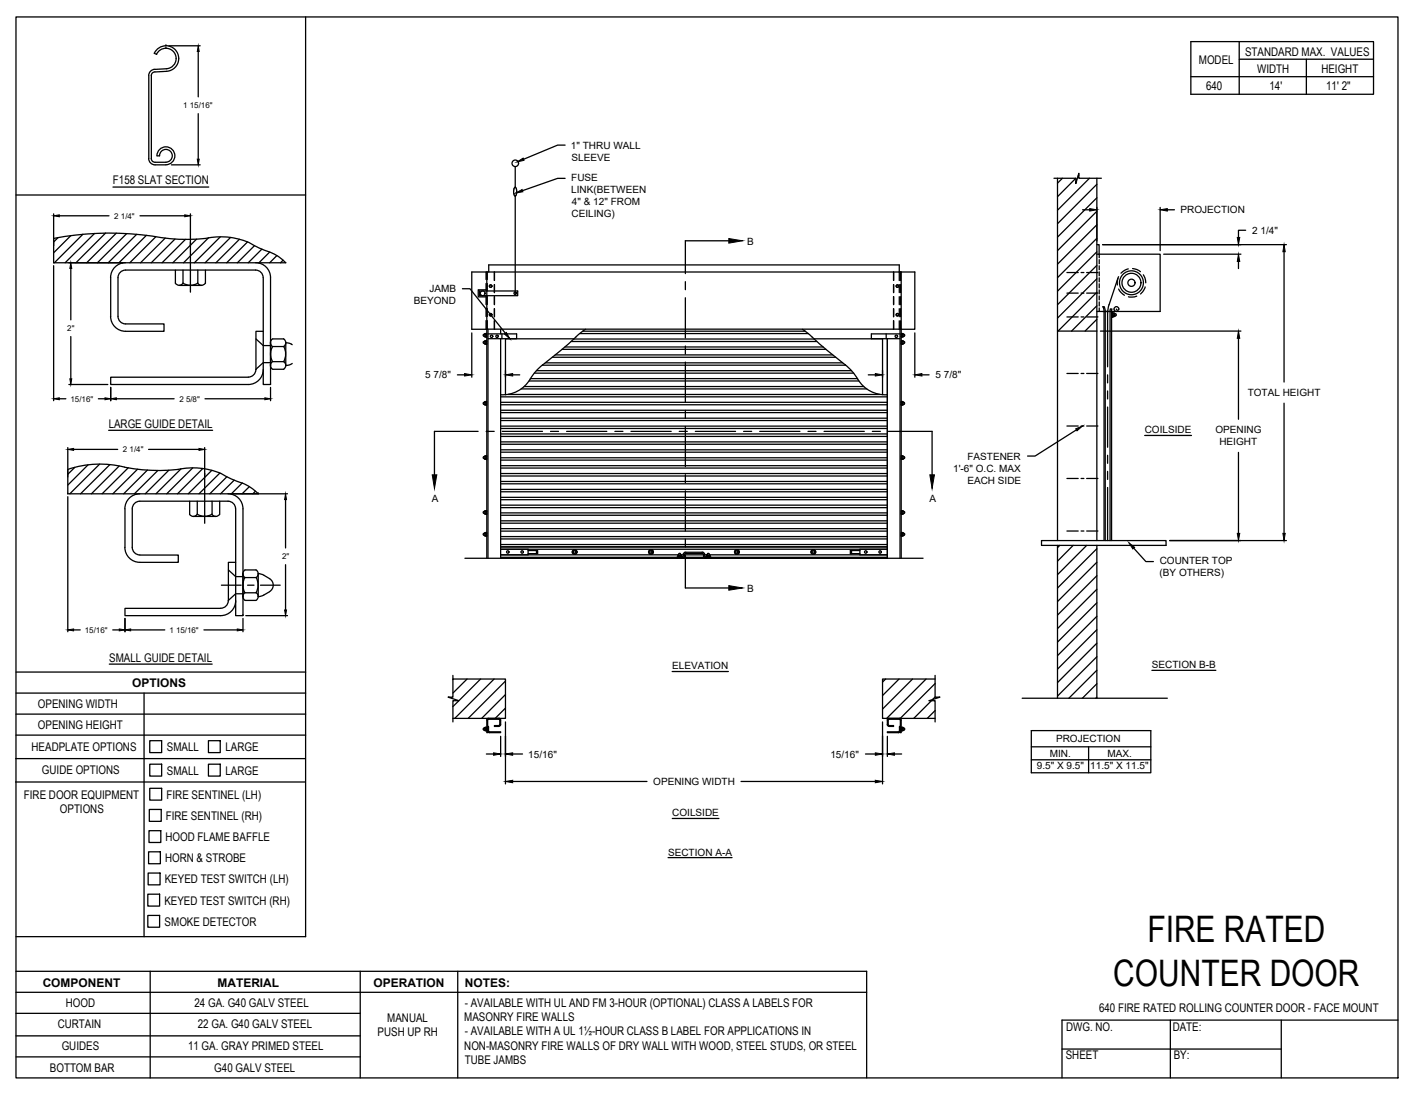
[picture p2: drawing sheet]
<svg xmlns="http://www.w3.org/2000/svg" width="279mm" height="216mm" viewBox="0 0 279 216" stroke-linecap="round" stroke-linejoin="round" font-family="sans-serif">
<!-- layer: ANNOTATIONS -->
<g fill="none" stroke="#000" stroke-width=".25">
<path d="M33.3 9h6.2M39.1 10.2v8.9M33.8 32.5h5.7M39.1 22.4v9M111.5 28.6h-1.5l-6.7 2.8M111.5 35.2h-1.5l-6.9 2.4M10.6 42.2v6.3M10.6 52.4v26.7M11.7 42.6h9.8M13.6 51.9h10.6M14 53v10.1M27.6 42.6h8.8"/>
<path d="M37.6 42.2v6.3M91.2 57h1.5l7 8.8M213.6 41.4h1.4M216.4 40.9v6.7M217.6 48.3h36.2M228.9 40.9v8.6M229.6 50.2h15.3M230.3 41.4h1.4M244.4 51.6v1.4M245.8 45.4h-1.4v1.5M253.4 49.7v25.7M11.7 78.7h1.3"/>
<path d="M13.6 75.9h7.7M14 66.4v8.4M19.4 78.7h1.3M21.8 76.5v2.6M23 78.7h11.4M40.4 78.7h11.9M53.4 76.5v2.6M90.3 74h1.4M93.1 65.7v8.7M99.7 73.1v1.3M101.2 74h1.4M171.3 74h1.4"/>
<path d="M174.1 73.1v1.3M180.5 65.7v8.7M181.9 74h1.4M217.1 65.3h27.8M244.4 66.8v15.9M253.4 79.6v25.7M13.4 88.3v5.8M13.4 98v26.7M14.5 88.7h8.7M29.3 88.7h10M40.4 88.3v5.8M45.6 97.5h11.1"/>
<path d="M56.3 98.6v9.5M212.4 84.8l-8.2 5.2h-1.4M225.9 85.9h9.2M244.4 89.3v16M56.3 111.4v9M223.7 108.2l2.4 2.6h1.5M230.8 106.7h23M14.5 124.3h1.3M22.2 124.3h1.3M24.7 122v2.7M25.8 124.3h6.7M40.2 124.3h6.6"/>
<path d="M47.9 122v2.7M48.5 121.5h8.2M132.6 132.5h11.1M227.3 132.3h12.6M96 148.8h1.4M98.8 145.3v4M99.7 142.5v12.2M101.2 148.8h1.9M101.2 154.2h26.5M146.2 154.2h26.5M170.8 148.8h1.9M174.1 142.5v12.2"/>
<path d="M175.1 145.3v4M176.5 148.8h1.4M203.5 144.2h23.6v8.3h-23.6zM203.5 147.4h23.6M203.5 149.9h23.6M214.8 147.4v5.1M131.8 169.2h12.6M132.7 161.5h9.2"/>
</g>
<g fill="#000" stroke="#000" stroke-width=".2">
<path d="M39.1 9l.2 1.2h-.4zM38.9 31.4h.4l-.2 1.1zM101.7 38.1l1.3-.7 .2 .4zM102 32l1.2-.8 .2 .4zM10.6 42.6l1.1-.2v.4zM14 51.9l.2 1.1h-.4zM36.4 42.4l1.2 .2-1.2 .2zM215 41.2l1.4 .2-1.4 .3zM228.9 41.4l1.4-.2v.5zM244.4 50.2l.2 1.4h-.5zM244.1 46.9h.5l-.2 1.4zM253.4 48.3l.2 1.4h-.5z"/>
<path d="M10.6 78.7l1.1-.2v.4zM13.8 74.8h.4l-.2 1.1zM20.7 78.5l1.1 .2-1.1 .2zM21.8 78.7l1.2-.2v.4zM52.3 78.5l1.1 .2-1.1 .2zM91.7 73.7l1.4 .3-1.4 .2zM99.5 65.9l.4-.3 .7 1.3zM99.7 74l1.5-.3v.5zM172.7 73.7l1.4 .3-1.4 .2zM180.5 74l1.4-.3v.5zM244.4 65.3l.2 1.5h-.5zM13.4 88.7l1.1-.2v.4z"/>
<path d="M39.3 88.5l1.1 .2-1.1 .2zM56.3 97.5l.2 1.1h-.3zM212.3 84.6l1.3-.5-1.1 .9zM222.8 107.1l1.1 .9-.4 .3zM244.1 105.3h.5l-.2 1.4zM253.1 105.3h.5l-.2 1.4zM13.4 124.3l1.1-.2v.4zM23.5 124.1l1.2 .2-1.2 .2zM24.7 124.3l1.1-.2v.4zM46.8 124.1l1.1 .2-1.1 .2zM56.2 120.4h.3l-.2 1.1zM97.4 148.6l1.4 .2-1.4 .3z"/>
<path d="M99.7 148.8l1.5-.2v.5zM99.7 154.2l1.5-.2v.5zM172.7 148.6l1.4 .2-1.4 .3zM172.7 154l1.4 .2-1.4 .3zM175.1 148.8l1.4-.2v.5z"/>
</g>
<!-- layer: PUSH UP OPERATION RH -->
<g fill="none" stroke="#000" stroke-width=".25">
<path d="M101.4 37.5l-.1 .3a.76 .76 0 0 0 .4 .9M101.7 37l-.3 .5M101.7 37l.2 .5M101.7 32.9v4.1M101.7 38.7v19.4M101.9 37.5v.7l-.2 .5M208 35.2h4.3v1l.6-2v1h4.4M208.7 35.2v71.5M209.6 35.2l-.9 1M212.3 35.2l-3.6 3.6M212.9 34.6l-.2 .2M215 35.2l-6.3 6.3"/>
<path d="M216.4 35.2v71.5M216.4 36.4l-7.7 7.8M216.4 39l-7.7 7.8M94.6 57.4h7.6v1h-7.6zM95.9 57.2h-1.5v1.4h1.5M95.9 53.7v1.5M95.9 55.9v1.5M95.9 58.4v1.7M96.1 53.7v56.5M96.1 53.7v1.5M96.1 55.9v1.5M96.1 58.4v1.7"/>
<path d="M96.4 53.7v-1.4h81v3.1M97.6 53.7v1.7M97.6 56.2v1.5M97.6 58.5v1.6M176.3 53.7v1.7M176.3 56.2v1.5M176.3 58.5v1.6M177.4 56.2v1.5M177.4 58.5v1.6M177.7 53.7v1.7M177.7 56.2v1.5M177.7 58.5v1.6"/>
<path d="M177.8 53.7v56.5M210.5 57.8h2.2M210.5 53.8h2.2M213.3 57.8h.6M213.3 53.8h.6M214.4 57.8h2.2M214.4 53.8h2.2M216.4 50.2h12.5v11.3h-12.5M216.4 48.3h.5v1.9M216.4 41.7l-7.7 7.8M216.4 44.4l-7.7 7.7M216.4 47l-7.7 7.8"/>
<path d="M216.4 49.7l-7.7 7.8M216.4 52.4l-7.7 7.7M216.4 55l-7.7 7.8M216.4 57.7l-7.6 7.6M216.9 50.2v.7M216.9 51.2v.8M216.9 52.5v.7M216.9 53.6v.8M216.9 54.8v.8M216.9 56v.8M216.9 57.2v.8M216.9 58.4v.8"/>
<path d="M216.9 59.6v.8M220.6 54.9l-2 6.3-.1 11.2M220.7 54.6l-.2 1v.6M220.7 57l.5 .8 .7 .5M222.6 53.1l-.6 .2-.8 .6M223.5 53l.8 .2 .7 .4M224.3 58.4l-.9 .2h-.7M225.6 54.2l.3 .7 .2 .9M226 56.6l-.5 1-.5 .4M95.4 67.4v.3M95.4 66v.3M95.4 67.4l.3-.1v.6"/>
<path d="M95.4 67.7l.2 .1M95.4 66.3l.2 .1M95.6 65.9h.1v.6M95.6 67.8h.1M95.6 66.4h.1M95.6 79.8l.1 .1v-.6l-.4 .3 .3 .2M95.6 66h-.2M95.7 79.2v.2M95.7 79.4h.3M95.7 79.8h.3M95.7 67.7v-.4l.3-.1v.7h-.3v-.1h.3M95.7 66v.3"/>
<path d="M95.7 79.4v.4M95.7 66.3v.2M95.7 79.8v.1M95.8 67.4h.2M95.8 66h.2M95.8 66.4h.2M95.8 79.2h.2M95.9 63.3v1.7h-2.8v-11.3h87.4v11.3h-2.8v-1.7M95.9 60.9v1.6M96 79.8v.1h-.3M96 66v.3M96 79.4v.4"/>
<path d="M96 79.2v.2M96 66v-.2h-.3v.2M96 66.3v.2h-.2M96.1 65h81.7M96.1 60.9v1.6M96.1 63.3v1.7M96.3 65.9h5.6v.9h-5.6M96.3 65v45.2M97.6 60.9v1.6M97.6 63.3v1.7M98.8 79.9h76.3M98.8 79.4h76.3"/>
<path d="M98.8 78.3h76.3M98.8 65v.9M98.8 66.8v43.4M99 65.9v.9M100.2 77.9h73.4M102.9 76.8h68.1M103.4 76.3h67M104.4 75.2h65.1M104.7 74.7h64.5M105.5 73.6h62.9M105.9 73.2h62.1M107 72.1h59.9"/>
<path d="M107.6 71.6h58.6M109 70.5h55.9M109.6 70h54.7M110.9 68.9h52.1M111.5 68.5h50.9M112.7 67.4h48.5M113.2 66.9h47.5M113.3 66.9h-13.6v11M114.4 65.8h45.1M115 65.4h43.9M115.5 65l-1.5 1.1a66.8 66.8 0 0 1-7.4 6.3l-1.3 1.4a7.3 7.3 0 0 1-5 4l-1.5 .1M158.3 65l1.5 1.1a68.7 68.7 0 0 0 7 5.9"/>
<path d="M166.8 72l1.7 1.8a7.3 7.3 0 0 0 5 4l1.6 .1M174.1 66.9v11M174.9 65.9v.9M175.1 66.8v43.4M176.3 60.9v1.6M176.3 63.3v1.7M177.4 60.9v1.6M177.4 63.3v1.7M177.6 66.8l-17 .1M177.6 65v45.2M177.6 65.9h-5.7v.9M177.7 60.9v1.6"/>
<path d="M177.8 79.2v.7M177.9 66.3l-.1 .2M177.9 67.8l-.1 .1M177.9 67.8h.3l-.3 .1M177.9 79.4h.2M177.9 67.4h.2M177.9 66.5h.2M177.9 66h.2M177.9 79.9h.2M177.9 79.2h.2M177.9 79.8h.2M177.9 66v.3l.2 .1"/>
<path d="M178.1 79.2v.7M178.1 65.8v.2M178.1 67.2v.5M178.1 66.3v.2M178.1 66v.3M178.1 65.8h-.2v.2M178.1 67.2l-.3 .1 .1 .4M178.2 79.3l.3 .2-.2 .3M178.2 79.3v.6l.1-.1M178.2 67.8l.3-.2-.3-.3v.6M178.3 65.9h-.1v.6M178.3 66l.2 .1-.1 .2"/>
<path d="M178.4 66.3l-.2 .1M208.7 65.3h7.7M210.5 73.7h2.2M210.5 62.5h2.2M213.3 73.7h.6M213.3 62.5h.6M214.4 73.7h2.2M214.4 62.5h2.2M216.4 60.3l-5 5M216.4 63l-2.3 2.3M216.9 60.8v.7M218.1 61.5v-.3a.61 .61 0 0 0-.5-.7l.2 1v45.2"/>
<path d="M218.1 61.5h1.2v45.2M218.1 61.5v45.2M218.5 74v1.6M218.5 77.2v1.5M219.1 61l-.1 45.7M219.1 61h.3M219.3 61.7h.3v.9h-.3M219.4 61l-.1 .5M219.6 62v.3M219.6 61.8h.3M219.6 61.8v.1l.3 .1M219.8 61.8v.1"/>
<path d="M219.8 62.3l.1 .2M219.9 62v.3M219.9 62.3l-.4 .1 .4 .1M220 61.9h-.1v.5h.1M220 61.9l.3 .2-.3 .3M220.3 61l.2 .2h.2a.47 .47 0 0 0-.3-.7 .47 .47 0 0 0-.6 .5 .47 .47 0 0 0 .5 .5M95.4 90.2v.3M95.4 90.1l.3-.1v.6M95.4 90.5l.2 .1M95.6 90.5l.1 .1M95.7 90.1v.4M95.8 89.9l-.1 .2"/>
<path d="M95.8 90h.2M95.8 90.1h.2M95.8 90.5h.2M96 90.1v.4M96 90v.1M96 90.5v.2l-.3-.1v-.1M98.8 93.9h76.3M98.8 93.5h76.3M98.8 97h76.3M98.8 96.6h76.3M98.8 95h76.3M98.8 95.5h76.3"/>
<path d="M98.8 99.7h76.3M98.8 98.1h76.3M98.8 98.6h76.3M98.8 90.8h76.3M98.8 90.3h76.3M98.8 91.9h76.3M98.8 92.4h76.3M98.8 87.7h76.3M98.8 87.2h76.3M98.8 88.8h76.3M98.8 89.2h76.3M98.8 84.6h76.3"/>
<path d="M98.8 84.1h76.3M98.8 85.6h76.3M98.8 86.1h76.3M98.8 83h76.3M98.8 82.5h76.3M98.8 81h76.3M98.8 81.4h76.3M177.9 90.5l-.1 .2M177.9 90h.2M177.9 90.1h.2M177.9 90v.1M177.9 90.1v.4h.2"/>
<path d="M178.1 89.9v.2M178.1 90.5v.1l-.2 .1M178.1 90.1v.4M178.3 90.5l-.1 .1M178.4 90.2l.1 .2-.2 .2M178.4 90.1l-.2-.1v.6M210.5 94.4h2.2M210.5 84.1h2.2M213.3 94.4h.6M213.3 84.1h.6M214.4 94.4h2.2M214.4 84.1h2.2"/>
<path d="M218.5 80.3v8M218.5 89.9v1.5M218.5 93v1.6M218.5 96.2v10.5M91.7 110.2h90.4M95.4 105.3v.3M95.4 101v.3M95.4 101l.3-.1v.5M95.4 105.6l.2 .1M95.4 101.3l.2 .1M95.6 101.4h.1M95.7 105.2l-.3 .1"/>
<path d="M95.7 105.2v.5h-.1M95.7 105.3v.3M95.7 100.9v.4M95.8 105.1l-.1 .2M95.8 105.1h.2M95.8 105.3h.2M95.8 105.6h.2M95.8 101.3h.2M96 105.3v.3M96 105.1v.2M96 105.6v.2h-.3v-.2M96 101.3v.2h-.3v-.2"/>
<path d="M96 101h-.3v-.2h.3v.5M98.8 104.8h76.3M98.8 104.3h76.3M98.8 100.2h76.3M98.8 103.3h76.3M98.8 102.8h76.3M98.8 101.2h76.3M98.8 101.7h76.3M98.8 110h76.3M98.8 108.4h76.3M98.8 109.5h35.1M98.8 107.9h76.3"/>
<path d="M98.8 106.4h76.3M98.8 105.9h76.3M98.8 107.5h76.3M104.2 108.6h1.9v.7h-1.9M104.2 108.4v1.1M105.9 108.6v.7M113.2 108.5h.4l.3 .4-.3 .4h-.4l-.3-.4zM128.2 108.5h.5l.2 .4-.2 .4h-.5l-.2-.4zM133.8 109.6v.3h.1M133.8 109.6h.1M133.9 109.6h.4M133.9 109.9h.4"/>
<path d="M133.9 109.6v.3M134 109.3l-.2 .3h.6l-.1-.3M134.3 109.3h-.4M134.3 109.6v.3M134.3 109.6h.2M134.4 109.5h.4M134.5 109.6v.3h-.2M134.8 109.7a.52 .52 0 0 1 .5-.7h3.3a.57 .57 0 0 1 .5 .7M134.8 109.7l-.2 .2h-1v.3M135 109.7l-.2 .4-.2 .1M135.1 109.7v-.4l.2-.1h3.3l.1 .1 .1 .4M135.1 109.5h3.7"/>
<path d="M138.8 109.7l.2 .4 .3 .1M139 109.7l.3 .2h.9v.3M139.1 109.5h.4M139.5 109.4v.2h.5M139.6 109.9h.3M139.6 109.6h.3M139.6 109.6h-.2v.3h.2M139.6 109.6v.3M139.6 109.3l-.1 .2M139.9 109.3h-.3M139.9 109.3l.1 .3M139.9 109.6v.3"/>
<path d="M139.9 109.6h.2M140 109.5h35.1M140.1 109.9h-.2M140.1 109.6v.3M145.2 108.5h.4l.3 .4-.3 .4h-.4l-.3-.4zM160.3 108.5h.4l.3 .4-.3 .4h-.4l-.3-.4zM168 108.6v.7M169.7 108.4v1.1M169.7 108.6h-1.9v.7h1.9M177.9 101.3l-.1 .2M177.9 105.6l-.1 .2M177.9 105.1h.2"/>
<path d="M177.9 105.3h.2M177.9 105.1v.2M177.9 105.3v.3h.2M178.1 100.8v.2h-.2M178.1 105.1v.2M178.1 101.3v.2h-.2M178.1 105.6v.2h-.2M178.1 100.9v.4M178.1 105.3v.3M178.1 100.8h-.3v.3l.1 .2h.2M178.2 105.2l.2 .1M178.2 101.4l.3-.3-.3-.2v.5"/>
<path d="M178.2 105.2v.5l.3-.2-.1-.2M205.5 106.7h24.6v.9h-24.6zM208.7 107.6v30.2M209.1 107.6l-.4 .5M210.5 104.8h2.2M211.8 107.6l-3.1 3.1M213.3 104.8h.6M214.4 107.6l-5.7 5.8M214.4 104.8h2.2M216.4 107.6v30.2M216.4 108.3l-7.7 7.8M216.4 111l-7.7 7.7"/>
<path d="M216.4 113.6l-7.7 7.8M216.4 116.3l-7.7 7.8M216.4 119l-7.7 7.7M88.6 137.6h-.1M89.4 134h10.3v7.8h-10.3M89.4 133.3v4.3h-1l2.2 .7h-1.2v4.2M89.5 134l-.1 .1M92.2 134l-2.8 2.8M94.8 134l-5.4 5.4M97.5 134l-7.8 7.8M99.7 134.4l-7.3 7.4M99.7 137.1l-4.7 4.7"/>
<path d="M99.7 139.7l-2 2.1M174.8 134l-.7 .6M177.4 134l-3.3 3.3M180.1 134l-6 5.9M182.7 134l-7.7 7.8M183.8 138.3l-3.5 3.5M184.5 134h-10.4v7.8h10.4M184.5 137.6h1l-2.2 .7h1.2v4.2M184.5 133.3v4.3M184.5 134.9l-6.9 6.9M184.5 137.6l-.5 .4M201.7 137.8h28.6"/>
<path d="M216.4 121.6l-7.7 7.8M216.4 124.3l-7.7 7.8M216.4 126.9l-7.7 7.8M216.4 129.6l-7.7 7.8M216.4 132.3l-5.5 5.5M216.4 134.9l-2.8 2.9M216.4 137.6l-.2 .2M95.4 143.7v.3M95.4 143.7l.3-.1v.6M95.4 144l.2 .1M95.6 144.1h.1M95.7 143.7v.4"/>
<path d="M95.8 143.5l-.1 .2M95.8 143.5l.2 .1v.5M95.8 144.1h.2M96 144v.2h-.3v-.2M96.1 144.1l.3 .1M96.1 143.6v.6M96.2 144.2l.4 .4M96.2 144.3v-.9h.2v.9M96.4 144.2l.2 .2M96.4 143.5l-.2 .2h-.4M96.6 144.4h2.2v.2h-2.2M98.4 141.9l.2 .2v.9l-.2 .2"/>
<path d="M98.4 141.8l.3 .1 .1 1.1-.4 .3M98.4 141.9h-2l-.2 .2M98.4 143.2h-.8v.2h.8M98.4 141.8h-2l-.3 .1v2.7h.1v-2.5M175.1 144.4h2.2l.2-.2v-.8h.2v.8l-.2 .3-2.4 .1zM175.2 142.1l.2-.2 2.2 .1 .1 2.6h.1v-2.5l-.2-.3h-2.4l-.1 .3v1.1l.3 .1 .9 .1v-.2h-.9M175.2 143l.2 .2M175.3 142.1v.9M177.5 143.5l.2 .2h.4M177.8 144.1l-.3 .1M177.8 143.6v.6M177.9 144l-.1 .2"/>
<path d="M178.1 143.5v.2M178.1 144v.2h-.2M178.1 143.7v.4M178.1 143.5l-.3 .1v.3l.1 .2h.2M178.3 144.1l.2-.2-.3-.3v.6M178.3 144.1h-.1M184.5 140.2l-1.5 1.6"/>
<circle cx="101.7" cy="32.2" r=".65"/>
<circle cx="95.2" cy="57.9" r=".48"/>
<circle cx="96.8" cy="56.5" r=".24"/>
<circle cx="101.7" cy="57.9" r=".24"/>
<circle cx="177.1" cy="56.5" r=".24"/>
<circle cx="223.3" cy="55.8" r="1.87"/>
<circle cx="223.3" cy="55.8" r="2.36"/>
<circle cx="223.3" cy="55.8" r=".71"/>
<circle cx="96.8" cy="62.1" r=".24"/>
<circle cx="97" cy="66.4" r=".24"/>
<circle cx="98.1" cy="66.4" r=".24"/>
<circle cx="176.9" cy="66.4" r=".24"/>
<circle cx="177.1" cy="62.1" r=".24"/>
<circle cx="100.2" cy="108.9" r=".24"/>
<circle cx="103" cy="108.9" r=".24"/>
<circle cx="113.4" cy="108.9" r=".48"/>
<circle cx="113.4" cy="108.9" r=".24"/>
<circle cx="128.4" cy="108.9" r=".48"/>
<circle cx="128.4" cy="108.9" r=".24"/>
<circle cx="145.4" cy="108.9" r=".48"/>
<circle cx="145.4" cy="108.9" r=".24"/>
<circle cx="160.5" cy="108.9" r=".48"/>
<circle cx="160.5" cy="108.9" r=".24"/>
<circle cx="170.8" cy="108.9" r=".24"/>
<circle cx="173.7" cy="108.9" r=".24"/>
</g>
<path d="M219.6 62.6h.1" fill="none" stroke="#000" stroke-width=".2"/>
<!-- layer: SECTION CUTS -->
<g fill="none" stroke="#000" stroke-width=".25">
<path d="M135.2 55.6v1.6M135.2 58.8v7.9M143.8 47.5h-8.6v6.5M135.2 68.3v1.6M135.2 71.5v7.9M94.3 85.1h-8.6v8.6M95.9 85.1h1.6M99.1 85.1h7.9M108.6 85.1h1.6M111.8 85.1h7.9M121.3 85.1h1.6M124.5 85.1h7.9"/>
<path d="M134 85.1h1.6M135.2 81v1.6M135.2 84.2v7.9M135.2 93.7v1.6M135.2 96.9v7.9M137.2 85.1h7.9M146.7 85.1h1.6M149.9 85.1h7.9M159.4 85.1h1.6M162.6 85.1h7.9M172.1 85.1h1.6M175.3 85.1h8.6v8.6"/>
<path d="M135.2 106.4v1.6M135.2 109.6v6.4h8.6"/>
</g>
<path d="M143.8 47.1l2.7 .4-2.7 .5zM85.3 93.7h.9l-.5 2.7zM183.5 93.7h.9l-.5 2.7zM143.8 115.6l2.7 .4-2.7 .5z" fill="#000" stroke="#000" stroke-width=".2"/>
<!-- layer: DETAILS -->
<g fill="none" stroke="#000" stroke-width=".25">
<path d="M30.5 13.7a1.23 1.23 0 0 0-1.1 1.2l-.1 16.4a1.26 1.26 0 0 0 1.3 1.2h2.1M30.6 14.2a.75 .75 0 0 0-.8 .7l.1 16.4a.72 .72 0 0 0 .7 .7h2.1a1.26 1.26 0 0 0 1.3-1.2 1.26 1.26 0 0 0-1.3-1.3 1.26 1.26 0 0 0-1.2 1.2l-.5 .1a1.76 1.76 0 0 1 1.8-1.8 1.76 1.76 0 0 1 1.7 1.8 1.76 1.76 0 0 1-1.8 1.7M32.7 9.5a2.02 2.02 0 0 1 2.1 2 2.02 2.02 0 0 1-2 2.1l-2.3 .1M32.7 9a2.53 2.53 0 0 1 2.6 2.5 2.53 2.53 0 0 1-2.4 2.6l-2.3 .1M32.7 9a2.53 2.53 0 0 0-2.3 1.5l.5 .2a2.02 2.02 0 0 1 1.8-1.2M32.7 9h.1M32.7 9.5h.1M10.6 47.1a61.2 61.2 0 0 1 22.9 0 34.7 34.7 0 0 0 9.2-.3 14 14 0 0 1 8.4 2.1l1.1 .5a9 9 0 0 1 4.2 2.5h-45.8zM11.5 46.9l-.9 .9M14 46.5l-3.4 3.4M16.4 46.2l-5.7 5.7M18.6 46.1l-5.8 5.8"/>
<path d="M20.8 46l-5.8 5.9M21.8 54.8v7.6M22.9 46l-5.8 5.9M24.8 51.8a2.95 2.95 0 0 0-3 3M25 46.1l-5.8 5.8M27 46.2l-5.6 5.7M28.9 46.4l-5.4 5.5M30.7 46.7l-5.1 5.2M32.6 47l-4.9 4.9M34.5 47.2l-4.7 4.7M34.6 53.3v2.6a.88 .88 0 0 0 1.5 0M35.4 56.3h4.4"/>
<path d="M36.1 55.9a2.7 2.7 0 0 0 2.9 0M36.1 53.3v2.6M36.6 47.2l-4.6 4.7M37.6 47.8v9.9M38.8 47.2l-4.7 4.7M39 55.9a.88 .88 0 0 0 1.5 0M39 53.3v2.6M40.5 53.3v2.6M41.1 46.9l-4.9 5M43.5 46.7l-5.1 5.2M45.5 46.9l-5 5M47.2 47.2l-4.6 4.7"/>
<path d="M48.8 47.8l-4.1 4.1M50.2 48.5l-3.4 3.4M50.4 51.8a2.95 2.95 0 0 1 3 3v21.1h-1.5v-21.1a1.54 1.54 0 0 0-1.5-1.5M50.4 53.3h-25.6a1.49 1.49 0 0 0-1.5 1.5v7.6a1.49 1.49 0 0 0 1.5 1.5h7.6v1.5h-7.6a2.95 2.95 0 0 1-3-3M51.7 49.2l-2.7 2.7M53.2 49.7l-2.1 2.2M54.6 50.4l-1.4 1.5M55.9 51.4l-.5 .5M50.5 72.9a1.49 1.49 0 0 1-1.5 1.5h-27.2v1.5h27.2a2.95 2.95 0 0 0 2.9-3M50.5 66.9l1.4 1.3h1.5M51.9 65.4h-1.4v7.5M53.4 71.6h-1.5l-1.4 1.3"/>
<path d="M53.4 67.6v4.6M53.8 71.4a.9 .9 0 0 0 0 1.5h2.2M53.8 68.4l-.4 1.3v.8l.4 .9M53.8 68.4h2.2M53.8 71.4h2.2M56 66.9a.9 .9 0 0 1 0 1.5M56 66.9h-2.2a.9 .9 0 0 0 0 1.5M56 68.4a3.1 3.1 0 0 1 0 3M56 71.4a.9 .9 0 0 1 0 1.5M57.7 68l-.5-.2-.8-.2v4.5l.8-.1 .5-.3M14.8 92.2l-1.4 1.4M17.4 91.7l-4 4"/>
<path d="M19.6 91.6l-5.8 5.9M21.7 91.7l-5.8 5.8M23.5 92l-5.5 5.5M25.3 92.3l-5.1 5.2M27.1 92.6l-4.8 4.9M27.6 98.9a1.49 1.49 0 0 0-1.5 1.5M27.6 97.5a2.95 2.95 0 0 0-3 2.9M27.6 98.9h17.4a1.49 1.49 0 0 1 1.5 1.5M29.1 92.8l-4.7 4.7M31.1 92.9l-4.6 4.6M33.3 92.8l-4.6 4.7M35.1 92.6a14.1 14.1 0 0 1 10.6 1.9l3.2 1.4 2 1.5"/>
<path d="M35.1 92.6a36.3 36.3 0 0 1-12.6-.8 19.8 19.8 0 0 0-9.1 .8v4.9h37.5M35.7 92.5l-4.9 5M37.4 98.9v2.6M38 92.3l-5.1 5.2M38.9 98.9v2.6M40 92.5l-5 5M40.4 93.4v9.9M41.8 92.8l-4.7 4.7M41.8 98.9v2.6M43.3 98.9v2.6M43.4 93.3l-4.1 4.2M44.8 94.1l-3.4 3.4"/>
<path d="M45 97.5a2.95 2.95 0 0 1 2.9 2.9M46.2 94.8l-2.7 2.7M47.8 95.3l-2.1 2.2M49.2 96.1l-1.4 1.4M50.4 96.9l-.5 .6M50.9 97.5h.1M24.6 108a2.95 2.95 0 0 0 3 3M24.7 100.4v7.6M26.1 100.4v7.6a1.49 1.49 0 0 0 1.5 1.5M27.6 109.5h7.6v1.5h-7.6M38.2 101.9h4.4M38.9 101.5a.88 .88 0 0 1-1.5 0"/>
<path d="M38.9 101.5a2.7 2.7 0 0 0 2.9 0M41.8 101.5a.88 .88 0 0 0 1.5 0M43.7 115.5h3.9M45 118.5a1.49 1.49 0 0 1-1.4 1.5M45.1 112.5l1.4 1.3h1.4M46.5 118.5a2.95 2.95 0 0 1-2.9 3h-18.9v-1.4h18.9M46.5 100.4v21.1h1.4v-21.1M46.5 111h-1.4v7.6M47.9 117.2h-1.4l-1.4 1.3M47.9 113.2v4.6M48.1 112.7l.3-.2h2.1a.88 .88 0 0 1 .1 1.5h-2.3a.9 .9 0 0 1-.2-1.3zM48.3 114a3 3 0 0 0 0 3 .9 .9 0 0 0 .1 1.5h2.1a.9 .9 0 0 0 .1-1.5"/>
<path d="M48.3 117h2.2M48.9 115.5h1.2M50.5 114a3.1 3.1 0 0 1 0 3M50.9 113.2l.9 .2a3.5 3.5 0 0 1 2.1 1.7 1.49 1.49 0 0 1-.7 1.7l-1.4 .8-.9 .1M50.9 113.2v4.5M51.4 115.5h3.9"/>
</g>
<path d="M10.6 51.9h.1M53.4 75.9h.1M13.4 97.5h.1M47.9 121.5h.1" fill="none" stroke="#000" stroke-width=".2"/>
<!-- layer: TITLE BLOCK -->
<g fill="none" stroke="#000" stroke-width=".25">
<path d="M3.2 3.3h272.6v209.4h-272.6zM60.3 3.3v181.5h-57.1M235 8.2h36v10.4h-36zM235 15.1h36M244.5 11.7h26.5M244.5 8.2v10.4M3.2 38.5h57.1M22.3 36.9h18.9M21.4 84.9h20.6M3.2 136.8h57.1M3.2 132.6h57.1M21.6 131.1h20.3"/>
<path d="M28.4 136.8v48M3.1 149.7h57.1M3.1 154.3h57.1M3.2 140.9h57.1M3.2 145.1h57.1M29.5 159.7h2.3v2.4h-2.3zM29.5 146.2h2.4v2.3h-2.4zM29.5 155.6h2.4v2.3h-2.4zM29.5 150.8h2.4v2.4h-2.4zM41.1 146.2h2.4v2.3h-2.4zM41.1 150.8h2.4v2.4h-2.4zM29.2 176.5h2.3v2.3h-2.3z"/>
<path d="M29.2 172.3h2.4v2.3h-2.4zM29.3 168.1h2.3v2.4h-2.3zM29.4 163.9h2.3v2.4h-2.3zM3.2 200h67.9M3.2 195.8h167.8M3.2 191.7h167.8v21M29.2 180.7h2.3v2.3h-2.3zM29.6 191.7v21M71.1 191.7v21M90.3 191.7v21M3.2 208.6h67.9M3.2 204.4h67.9"/>
<path d="M209.6 207h43.2M230.9 201.3v11.4M252.8 201.3v11.4M275.8 201.3h-66.2v11.4"/>
</g>
<!-- layer: 0 -->
<path d="M257.8 11.7v6.9" fill="none" stroke="#000" stroke-width=".25"/>
<g font-size="7.2">
<text x="226.4" y="185.9">FIRE RATED</text>
<text x="219.7" y="194.6">COUNTER DOOR</text>
</g>
<g font-size="2.4">
<text x="245.7" y="11.1">STANDARD MAX. VALUES</text>
<text x="236.6" y="12.7">MODEL</text>
<text x="238" y="17.8">640</text>
<text x="248.1" y="14.4">WIDTH</text>
<text x="250.5" y="17.8">14'</text>
<text x="260.7" y="14.4">HEIGHT</text>
<text x="261.7" y="17.8">11' 2&quot;</text>
<text x="22.3" y="36.4">F158 SLAT SECTION</text>
<text x="21.4" y="84.4">LARGE GUIDE DETAIL</text>
<text x="21.6" y="130.6">SMALL GUIDE DETAIL</text>
<text x="26.1" y="135.5">OPTIONS</text>
<text x="7.5" y="139.7">OPENING WIDTH</text>
<text x="7.5" y="143.9">OPENING HEIGHT</text>
<text x="6.2" y="148.2">HEADPLATE OPTIONS</text>
<text x="32.9" y="148.3">SMALL</text>
<text x="44.5" y="148.3">LARGE</text>
<text x="8.3" y="152.8">GUIDE OPTIONS</text>
<text x="32.9" y="152.9">SMALL</text>
<text x="44.5" y="152.9">LARGE</text>
<text x="4.7" y="157.6">FIRE DOOR EQUIPMENT</text>
<text x="11.8" y="160.4">OPTIONS</text>
<text x="32.7" y="161.8">FIRE SENTINEL (RH)</text>
<text x="32.9" y="157.6">FIRE SENTINEL (LH)</text>
<text x="32.7" y="166">HOOD FLAME BAFFLE</text>
<text x="32.6" y="170.2">HORN &amp; STROBE</text>
<text x="32.4" y="178.5">KEYED TEST SWITCH (RH)</text>
<text x="32.5" y="174.3">KEYED TEST SWITCH (LH)</text>
<text x="32.5" y="182.7">SMOKE DETECTOR</text>
<text x="8.4" y="194.7">COMPONENT</text>
<text x="42.9" y="194.7">MATERIAL</text>
<text x="73.7" y="194.7">OPERATION</text>
<text x="91.7" y="194.7">NOTES:</text>
<text x="11.4" y="202.8">CURTAIN</text>
<text x="13" y="198.8">HOOD</text>
<text x="38.4" y="198.6">24 GA. G40 GALV STEEL</text>
<text x="39" y="202.9">22 GA. G40 GALV STEEL</text>
<text x="76.4" y="201.6">MANUAL</text>
<text x="91.6" y="201.5">MASONRY FIRE WALLS</text>
<text x="91.7" y="198.6">- AVAILABLE WITH UL AND FM 3-HOUR (OPTIONAL) CLASS A LABELS FOR</text>
<text x="210.4" y="203.6">DWG. NO.</text>
<text x="216.9" y="199.8">640 FIRE RATED ROLLING COUNTER DOOR - FACE MOUNT</text>
<text x="231.4" y="203.4">DATE:</text>
<text x="12.2" y="207.3">GUIDES</text>
<text x="37.1" y="207.2">11 GA. GRAY PRIMED STEEL</text>
<text x="74.5" y="204.5">PUSH UP RH</text>
<text x="91.6" y="207.2">NON-MASONRY FIRE WALLS OF DRY WALL WITH WOOD, STEEL STUDS, OR STEEL</text>
<text x="91.7" y="204.3">- AVAILABLE WITH A UL 1½-HOUR CLASS B LABEL FOR APPLICATIONS IN</text>
<text x="210.3" y="209.1">SHEET</text>
<text x="231.6" y="209">BY:</text>
<text x="9.8" y="211.5">BOTTOM BAR</text>
<text x="42.3" y="211.6">G40 GALV STEEL</text>
<text x="91.7" y="210">TUBE JAMBS</text>
</g>
<g font-size="2">
<text x="112.6" y="29.3">1&quot; THRU WALL</text>
<text x="112.7" y="35.7">FUSE</text>
<text x="112.8" y="31.7">SLEEVE</text>
<text x="112.7" y="38.1">LINK(BETWEEN</text>
<text x="112.8" y="40.5">4&quot; &amp; 12&quot; FROM</text>
<text x="112.8" y="42.9">CEILING)</text>
<text x="232.9" y="42.1">PROJECTION</text>
<text x="247.1" y="46.1">2 1/4&quot;</text>
<text x="147.4" y="48.3">B</text>
<text x="84.7" y="57.7">JAMB</text>
<text x="81.7" y="60.1">BEYOND</text>
<text x="83.9" y="74.7">5 7/8&quot;</text>
<text x="184.6" y="74.7">5 7/8&quot;</text>
<text x="246.2" y="78.2">TOTAL HEIGHT</text>
<text x="225.9" y="85.5">COILSIDE</text>
<text x="239.8" y="85.5">OPENING</text>
<text x="240.6" y="87.9">HEIGHT</text>
<text x="188.1" y="93.1">1'-6&quot; O.C. MAX</text>
<text x="190.9" y="95.5">EACH SIDE</text>
<text x="190.9" y="90.7">FASTENER</text>
<text x="85.2" y="99">A</text>
<text x="183.4" y="99">A</text>
<text x="228.8" y="113.7">(BY OTHERS)</text>
<text x="228.8" y="111.4">COUNTER TOP</text>
<text x="147.4" y="116.8">B</text>
<text x="227.3" y="131.9">SECTION B-B</text>
<text x="132.6" y="132.1">ELEVATION</text>
<text x="104.2" y="149.5">15/16&quot;</text>
<text x="163.9" y="149.5">15/16&quot;</text>
<text x="207.2" y="149.4">MIN.</text>
<text x="208.4" y="146.5">PROJECTION</text>
<text x="218.5" y="149.4">MAX.</text>
<text x="128.9" y="154.9">OPENING WIDTH</text>
<text x="204.6" y="151.7">9.5&quot; X 9.5&quot;</text>
<text x="215.1" y="151.7">11.5&quot; X 11.5&quot;</text>
<text x="132.7" y="161.1">COILSIDE</text>
<text x="131.8" y="168.8">SECTION A-A</text>
</g>
<g font-size="1.6">
<text x="36.2" y="21.3">1 15/16&quot;</text>
<text x="22.5" y="43.1">2 1/4&quot;</text>
<text x="13.3" y="65.3">2&quot;</text>
<text x="13.9" y="79.2">15/16&quot;</text>
<text x="35.4" y="79.2">2 5/8&quot;</text>
<text x="24.3" y="89.2">2 1/4&quot;</text>
<text x="55.6" y="110.4">2&quot;</text>
<text x="16.7" y="124.9">15/16&quot;</text>
<text x="33.4" y="124.9">1 15/16&quot;</text>
</g>
</svg>
